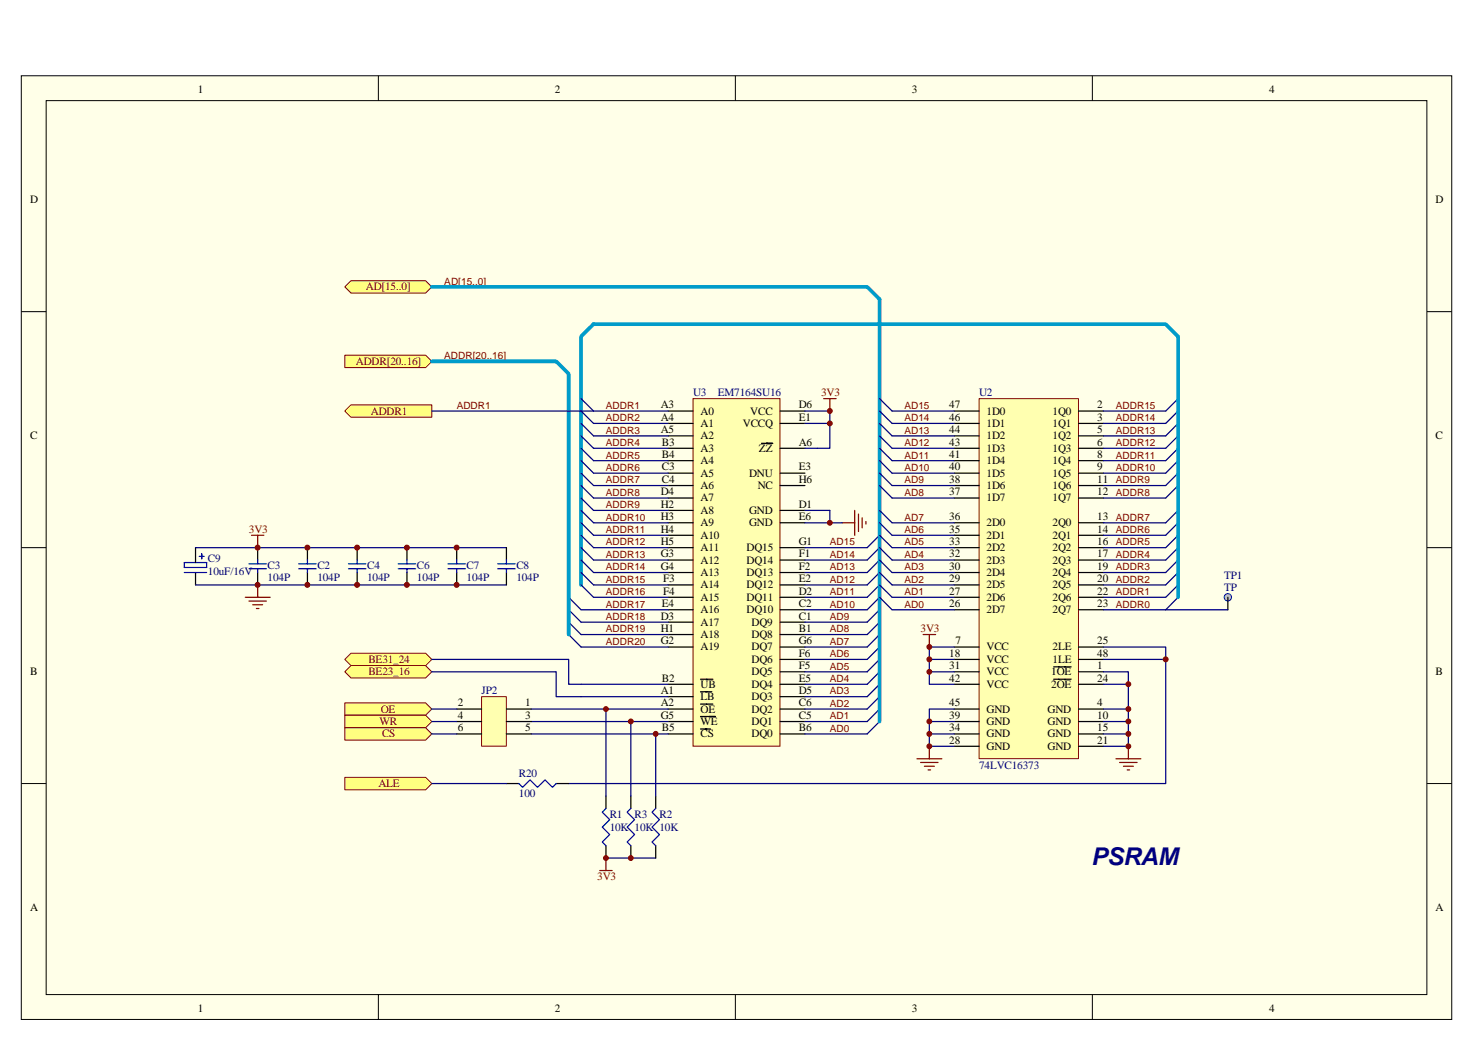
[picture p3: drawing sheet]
<svg xmlns="http://www.w3.org/2000/svg" width="297mm" height="210mm" viewBox="0 0 297 210" stroke-linecap="round" stroke-linejoin="round" font-family="sans-serif">
<path d="M4.3 15.3h288.5v190.3h-288.5z" fill="#ffffe8"/>
<g fill="none" stroke="#000" stroke-width=".2">
<path d="M4.3 15.3h288.5v190.3h-288.5zM76.3 15.3v5M148.3 15.3v5M220.3 15.3v5M9.3 20.3h278.4v180.3h-278.4zM4.3 62.9h5M287.8 62.9h5M4.3 110.5h5M287.8 110.5h5M4.3 158.1h5M287.8 158.1h5M76.3 200.6v5.1"/>
<path d="M148.3 200.6v5.1M220.3 200.6v5.1"/>
</g>
<path d="M139.8 80.4h17.5v70.1h-17.5z" fill="#ffffb0"/>
<path d="M139.8 80.4h17.5v70.1h-17.5z" fill="none" stroke="#800000" stroke-width=".2"/>
<g fill="none" stroke="#000" stroke-width=".25">
<path d="M134.7 82.9h5.1M134.7 85.4h5.1M134.7 87.9h5.1M134.7 90.4h5.1M134.7 92.9h5.1M134.7 95.4h5.1M134.7 97.9h5.1M153.6 89.4h2.2M157.3 82.9h5M157.3 85.4h5M157.3 90.4h5M157.3 95.4h5"/>
<path d="M157.3 97.9h5M134.7 105.5h5.1M134.7 100.5h5.1M134.7 103h5.1M134.7 108h5.1M134.7 110.5h5.1M134.7 113h5.1M134.7 115.5h5.1M134.7 118h5.1M157.3 105.5h5M157.3 103h5M157.3 110.5h5"/>
<path d="M157.3 113h5M157.3 115.5h5M157.3 118h5M134.7 138h5.1M134.7 130.5h5.1M134.7 128h5.1M134.7 125.5h5.1M134.7 123h5.1M134.7 120.5h5.1M141.3 139.5h2.2M141.3 137h2.5M157.3 138h5"/>
<path d="M157.3 135.5h5M157.3 133h5M157.3 130.5h5M157.3 128h5M157.3 125.5h5M157.3 123h5M157.3 120.5h5M134.7 148h5.1M134.7 145.5h5.1M134.7 143h5.1M134.7 140.5h5.1M141.3 147h2"/>
<path d="M141.3 144.5h3M141.3 142h2.5M157.3 148h5M157.3 145.5h5M157.3 143h5M157.3 140.5h5"/>
</g>
<g fill="none" stroke="#000080" stroke-width=".25">
<path d="M162.3 90.4h2.5M167.3 82.9v2.5M162.3 110.5h12.6M162.3 113h12.6M162.3 115.5h12.6M162.3 118h12.6M167.3 103v2.5h2.6M117.2 123h17.5M117.2 125.5h17.5M117.2 128h17.5M117.2 130.5h17.5M162.3 123h12.6"/>
<path d="M162.3 125.5h12.6M162.3 128h12.6M162.3 130.5h12.6M162.3 120.5h12.6M162.3 133h12.6M162.3 135.5h12.6M162.3 138h12.6M162.3 140.5h12.6M162.3 143h12.6M162.3 145.5h12.6M162.3 148h12.6"/>
</g>
<path d="M166.1 80.4h2.5M167.3 80.4v2.5M169.9 105.5h2.5M172.4 103v5M173.1 103.7v3.5M173.9 104.5v2M174.6 105.2v.5" fill="none" stroke="#800000" stroke-width=".25"/>
<g fill="#ffff80" stroke="#800000" stroke-width=".2">
<path d="M69.5 71.6h16.3l1.3 1.3-1.3 1.2h-16.3z" fill-rule="evenodd"/>
<path d="M69.5 141.8h16.3l1.3 1.2-1.3 1.3h-16.3z" fill-rule="evenodd"/>
<path d="M69.5 144.3h16.3l1.3 1.2-1.3 1.3h-16.3z" fill-rule="evenodd"/>
<path d="M69.5 146.8h16.3l1.3 1.2-1.3 1.3h-16.3z" fill-rule="evenodd"/>
<path d="M70.8 56.6h15l1.3 1.3-1.3 1.2h-15l-1.3-1.2z" fill-rule="evenodd"/>
</g>
<g fill="none" stroke="#000080" stroke-width=".25">
<path d="M177.4 118l-2.5 2.5M177.4 115.5l-2.5 2.5M177.4 108l-2.5 2.5M177.4 113l-2.5 2.5M177.4 110.5l-2.5 2.5M177.4 138l-2.5 2.5M177.4 135.5l-2.5 2.5M177.4 128l-2.5 2.5M177.4 133l-2.5 2.5M177.4 130.5l-2.5 2.5M177.4 125.5l-2.5 2.5M177.4 123l-2.5 2.5"/>
<path d="M177.4 120.5l-2.5 2.5M177.4 145.5l-2.5 2.5M177.4 143l-2.5 2.5M177.4 140.5l-2.5 2.5"/>
</g>
<path d="M82.1 110.5v2.5M82.1 115.5v2.5" fill="none" stroke="#000" stroke-width=".25"/>
<path d="M80.3 114.7h3.5M80.3 113.7h3.5M82.1 113v.7M82.1 114.7v.8" fill="none" stroke="#00f" stroke-width=".25"/>
<path d="M50.7 108h2.5M52 108v2.5" fill="none" stroke="#800000" stroke-width=".25"/>
<path d="M197.5 80.4h20v72.6h-20z" fill="#ffffb0"/>
<path d="M197.4 80.4h20.1v72.6h-20.1z" fill="none" stroke="#800000" stroke-width=".2"/>
<g fill="none" stroke="#000" stroke-width=".25">
<path d="M192.4 82.9h5M192.4 85.4h5M192.4 87.9h5M192.4 90.4h5M192.4 92.9h5M192.4 95.4h5M192.4 97.9h5M217.5 82.9h5M217.5 85.4h5M217.5 87.9h5M217.5 90.4h5M217.5 92.9h5"/>
<path d="M217.5 95.4h5M217.5 97.9h5M192.4 100.5h5M192.4 105.5h5M192.4 108h5M192.4 110.5h5M192.4 113h5M192.4 115.5h5M192.4 118h5M217.5 100.5h5M217.5 105.5h5M217.5 108h5"/>
<path d="M217.5 110.5h5M217.5 113h5M217.5 115.5h5M217.5 118h5M192.4 135.5h5M192.4 130.5h5M192.4 133h5M192.4 120.5h5M192.4 123h5M192.4 138h5M212.5 134.5h3.5M212.5 137h3.5"/>
<path d="M217.5 135.5h5M217.5 130.5h5M217.5 133h5M217.5 120.5h5M217.5 123h5M217.5 138h5M192.4 143h5M192.4 145.5h5M192.4 148h5M192.4 150.5h5M217.5 143h5M217.5 145.5h5"/>
<path d="M217.5 148h5M217.5 150.5h5"/>
</g>
<path d="M186.2 128h2.5M187.4 128v2.5M184.9 153.1h5M185.6 153.8h3.6M186.4 154.6h2M187.2 155.3h.5M187.4 150.5v2.6M225 153.1h5.1M225.8 153.8h3.5M226.5 154.6h2.1M227.3 155.3h.5M227.5 150.5v2.6" fill="none" stroke="#800000" stroke-width=".25"/>
<g fill="none" stroke="#000080" stroke-width=".25">
<path d="M117.2 97.9l2.5 2.6h15M117.2 95.4l2.5 2.5h15M117.2 92.9l2.5 2.5h15M117.2 90.4l2.5 2.5h15M117.2 87.9l2.5 2.5h15M117.2 85.4l2.5 2.5h15M117.2 82.9l2.5 2.5h15M117.2 80.4l2.5 2.5h15M162.3 85.4h5v5h-2.5M162.3 82.9h5M177.4 97.9l2.5 2.6h12.5M177.4 95.4l2.5 2.5h12.5"/>
<path d="M177.4 92.9l2.5 2.5h12.5M177.4 90.4l2.5 2.5h12.5M177.4 87.9l2.5 2.5h12.5M177.4 85.4l2.5 2.5h12.5M177.4 82.9l2.5 2.5h12.5M177.4 80.4l2.5 2.5h12.5M237.6 97.9l-2.5 2.6h-12.6M237.6 95.4l-2.5 2.5h-12.6M237.6 92.9l-2.5 2.5h-12.6M237.6 90.4l-2.5 2.5h-12.6M237.6 87.9l-2.5 2.5h-12.6M237.6 85.4l-2.5 2.5h-12.6"/>
<path d="M237.6 82.9l-2.5 2.5h-12.6M237.6 80.4l-2.5 2.5h-12.6M117.2 118l2.5 2.5h15M117.2 115.5l2.5 2.5h15M117.2 113l2.5 2.5h15M117.2 110.5l2.5 2.5h15M117.2 108l2.5 2.5h15M117.2 105.5l2.5 2.5h15M117.2 103l2.5 2.5h15M117.2 100.5l2.5 2.5h15M162.3 105.5h5M162.3 103h5"/>
<path d="M177.4 118l2.5 2.5h12.5M177.4 115.5l2.5 2.5h12.5M177.4 113l2.5 2.5h12.5M177.4 110.5l2.5 2.5h12.5M177.4 108l2.5 2.5h12.5M177.4 105.5l2.5 2.5h12.5M177.4 103l2.5 2.5h12.5M237.6 118l-2.5 2.5h-12.6M237.6 115.5l-2.5 2.5h-12.6M237.6 113l-2.5 2.5h-12.6M237.6 110.5l-2.5 2.5h-12.6M237.6 108l-2.5 2.5h-12.6"/>
<path d="M237.6 105.5l-2.5 2.5h-12.6M237.6 103l-2.5 2.5h-12.6M114.7 128l2.5 2.5M114.7 125.5l2.5 2.5M114.7 123l2.5 2.5M114.7 120.5l2.5 2.5M117.2 138h17.5M177.4 120.5l2.5 2.5h12.5M187.4 133h5M187.4 135.5h5M192.4 130.5h-5v7.5h5M222.5 130.5h12.6v27.6h-120.4"/>
<path d="M237.6 120.5l-2.5 2.5h-12.6M107.1 145.5h27.6M107.1 143h27.6M107.1 148h27.6M187.4 145.5h5M187.4 148h5M192.4 143h-5v7.5h5M222.5 143h5v7.5h-5M222.5 145.5h5M222.5 148h5"/>
</g>
<path d="M87.1 57.9h87.8l2.5 2.5v85.1M117.2 118v-50.1l2.5-2.5h115.4l2.5 2.5v52.6" fill="none" stroke="#009cca" stroke-width=".75"/>
<path d="M69.5 156.8h16.3l1.3 1.3-1.3 1.2h-16.3z" fill-rule="evenodd" fill="#ffff80" stroke="#800000" stroke-width=".2"/>
<path d="M62 110.5v2.5M62 115.5v2.5M72 110.5v2.5M72 115.5v2.5" fill="none" stroke="#000" stroke-width=".25"/>
<path d="M60.2 114.7h3.6M60.2 113.7h3.6M62 113v.7M62 114.7v.8M70.3 114.7h3.5M70.3 113.7h3.5M72 113v.7M72 114.7v.8" fill="none" stroke="#00f" stroke-width=".25"/>
<path d="M62 110.5h40.1M62 118h40.1M222.5 135.5h5v7.5M222.5 138h5M222.5 133h12.6" fill="none" stroke="#000080" stroke-width=".25"/>
<path d="M52 118v2.5M49.5 120.5h5M50.2 121.2h3.5M51 122h2M51.7 122.7h.5" fill="none" stroke="#800000" stroke-width=".25"/>
<path d="M87.1 72.9h25.1l2.5 2.5v52.6" fill="none" stroke="#009cca" stroke-width=".75"/>
<path d="M97.1 140.5h5v10h-5z" fill="#ffffb0"/>
<path d="M97.1 140.5h5v10h-5z" fill="none" stroke="#800000" stroke-width=".2"/>
<g fill="none" stroke="#000" stroke-width=".25">
<path d="M52 110.5v2.5M52 115.5v2.5M92.1 143h5M92.1 145.5h5M92.1 148h5M102.1 143h5M102.1 145.5h5M102.1 148h5M122.2 160.6v2.5M122.2 170.6v2.5M127.2 160.6v2.5M127.2 170.6v2.5"/>
<path d="M132.2 160.6v2.5M132.2 170.6v2.5"/>
</g>
<path d="M52 110.5h10M52 118h10M87.1 143h5M87.1 145.5h5M87.1 148h5M117.2 140.5h17.5M122.2 143v17.6M127.2 145.5v15.1M132.2 148v12.6M122.2 173.1h10" fill="none" stroke="#000080" stroke-width=".25"/>
<path d="M50.2 114.7h3.5M50.2 113.7h3.5M52 113v.7M52 114.7v.8M122.2 163.1l-.7 .7 1.5 1.5-1.5 1.5 1.5 1.5-1.5 1.5 .7 .8M127.2 163.1l-.7 .7 1.5 1.5-1.5 1.5 1.5 1.5-1.5 1.5 .7 .8M132.2 163.1l-.7 .7 1.5 1.5-1.5 1.5 1.5 1.5-1.5 1.5 .7 .8" fill="none" stroke="#00f" stroke-width=".25"/>
<path d="M120.9 175.6h2.5M122.2 173.1v2.5" fill="none" stroke="#800000" stroke-width=".25"/>
<path d="M70.8 81.7h16.3v2.5h-16.3l-1.3-1.3z" fill-rule="evenodd" fill="#ffff80" stroke="#800000" stroke-width=".2"/>
<path d="M87.1 82.9h32.6" fill="none" stroke="#000080" stroke-width=".25"/>
<circle cx="247.6" cy="120.5" r=".74" fill="#c0c0c0" stroke="#00f" stroke-width=".2"/>
<path d="M92.1 110.5v2.5M92.1 115.5v2.5M102.1 110.5v2.5M102.1 115.5v2.5M247.6 120.5v2.5" fill="none" stroke="#000" stroke-width=".25"/>
<path d="M90.3 114.7h3.5M90.3 113.7h3.5M92.1 113v.7M92.1 114.7v.8M100.4 114.7h3.5M100.4 113.7h3.5M102.1 113v.7M102.1 114.7v.8" fill="none" stroke="#00f" stroke-width=".25"/>
<g fill="#ffff80" stroke="#800000" stroke-width=".2">
<path d="M70.8 131.8h15l1.3 1.2-1.3 1.3h-15l-1.3-1.3z" fill-rule="evenodd"/>
<path d="M70.8 134.3h15l1.3 1.2-1.3 1.3h-15l-1.3-1.3z" fill-rule="evenodd"/>
</g>
<path d="M39.4 110.5h12.6M39.4 118h12.6M87.1 133h27.6v5h2.5M87.1 135.5h25.1v5h5M235.1 123h12.5M87.1 158.1h15" fill="none" stroke="#000080" stroke-width=".25"/>
<path d="M39.4 110.5v3M39.4 115.5v2.5M102.1 158.1h2.5M112.2 158.1h2.5" fill="none" stroke="#000" stroke-width=".25"/>
<path d="M37.2 113.5h4.5v1h-4.5zM37.2 115.5h4.5M40.2 112.2h1M40.7 111.7v1M104.6 158.1l.8 .7 1.5-1.5 1.5 1.5 1.5-1.5 1.5 1.5 .8-.7" fill="none" stroke="#00f" stroke-width=".25"/>
<g fill="#800000" stroke="#800000" stroke-width=".2">
<circle cx="167.3" cy="82.9" r=".49"/>
<circle cx="167.3" cy="85.4" r=".49"/>
<circle cx="167.3" cy="105.4" r=".49"/>
<circle cx="82" cy="110.5" r=".5"/>
<circle cx="82" cy="118" r=".5"/>
<circle cx="51.9" cy="110.5" r=".5"/>
<circle cx="187.4" cy="130.5" r=".49"/>
<circle cx="187.4" cy="150.5" r=".49"/>
<circle cx="227.5" cy="150.5" r=".49"/>
<circle cx="227.5" cy="143" r=".49"/>
<circle cx="227.5" cy="148" r=".49"/>
<circle cx="227.5" cy="145.5" r=".49"/>
<circle cx="187.4" cy="145.5" r=".49"/>
<circle cx="187.4" cy="148" r=".49"/>
<circle cx="187.4" cy="133" r=".49"/>
<circle cx="187.4" cy="135.5" r=".49"/>
<circle cx="62" cy="110.5" r=".5"/>
<circle cx="62" cy="118" r=".5"/>
<circle cx="72" cy="110.5" r=".5"/>
<circle cx="72" cy="118" r=".5"/>
<circle cx="51.9" cy="118" r=".5"/>
<circle cx="227.5" cy="138" r=".49"/>
<circle cx="235.1" cy="133" r=".5"/>
<circle cx="122.2" cy="173.1" r=".49"/>
<circle cx="127.2" cy="173.1" r=".49"/>
<circle cx="122.2" cy="143" r=".49"/>
<circle cx="127.2" cy="145.5" r=".49"/>
<circle cx="132.2" cy="148" r=".49"/>
<circle cx="92.1" cy="110.5" r=".5"/>
<circle cx="92.1" cy="118" r=".5"/>
</g>
<text font-size="4.9" fill="#000080" x="220" y="174.5">PSRAM</text>
<g font-size="2.3">
<text x="39.9" y="18.8">1</text>
<text x="111.9" y="18.8">2</text>
<text x="183.9" y="18.8">3</text>
<text x="255.9" y="18.8">4</text>
<text x="6.1" y="41">D</text>
<text x="289.5" y="41">D</text>
<text x="133.2" y="82.4">A3</text>
<text x="141.3" y="83.6">A0</text>
<text x="151.3" y="83.6">VCC</text>
<text x="161.1" y="82.4">D6</text>
<text x="191.4" y="82.4">47</text>
<text x="198.9" y="83.6">1D0</text>
<text x="212.3" y="83.6">1Q0</text>
<text x="221.3" y="82.4">2</text>
<text x="6.1" y="88.6">C</text>
<text x="133.2" y="84.9">A4</text>
<text x="133.2" y="87.4">A5</text>
<text x="133.5" y="89.9">B3</text>
<text x="141.3" y="86.1">A1</text>
<text x="141.3" y="88.6">A2</text>
<text x="149.8" y="86.1">VCCQ</text>
<text x="161.1" y="89.9">A6</text>
<text x="161.1" y="84.9">E1</text>
<text x="191.4" y="89.9">43</text>
<text x="191.4" y="87.4">44</text>
<text x="191.4" y="84.9">46</text>
<text x="198.9" y="88.6">1D2</text>
<text x="198.9" y="86.1">1D1</text>
<text x="212.3" y="86.1">1Q1</text>
<text x="212.3" y="88.6">1Q2</text>
<text x="221.3" y="84.9">3</text>
<text x="221.3" y="87.4">5</text>
<text x="221.3" y="89.9">6</text>
<text x="289.5" y="88.6">C</text>
<text x="133.5" y="92.4">B4</text>
<text x="133.5" y="94.9">C3</text>
<text x="141.3" y="91.1">A3</text>
<text x="141.3" y="93.6">A4</text>
<text x="153.1" y="91.1">ZZ</text>
<text x="161.1" y="94.9">E3</text>
<text x="191.4" y="94.9">40</text>
<text x="191.4" y="92.4">41</text>
<text x="198.9" y="93.6">1D4</text>
<text x="198.9" y="91.1">1D3</text>
<text x="212.3" y="91.1">1Q3</text>
<text x="212.3" y="93.6">1Q4</text>
<text x="221.3" y="92.4">8</text>
<text x="221.3" y="94.9">9</text>
<text x="133.2" y="99.9">D4</text>
<text x="133.5" y="97.4">C4</text>
<text x="141.3" y="96.2">A5</text>
<text x="141.3" y="98.7">A6</text>
<text x="141.3" y="101.2">A7</text>
<text x="151" y="96.2">DNU</text>
<text x="152.8" y="98.7">NC</text>
<text x="161.1" y="97.4">H6</text>
<text x="191.4" y="99.9">37</text>
<text x="191.4" y="97.4">38</text>
<text x="198.9" y="101.2">1D7</text>
<text x="198.9" y="98.7">1D6</text>
<text x="198.9" y="96.2">1D5</text>
<text x="212.3" y="96.2">1Q5</text>
<text x="212.3" y="98.7">1Q6</text>
<text x="212.3" y="101.2">1Q7</text>
<text x="221.3" y="97.4">11</text>
<text x="221.3" y="99.9">12</text>
<text x="133.2" y="102.4">H2</text>
<text x="133.2" y="104.9">H3</text>
<text x="133.2" y="107.4">H4</text>
<text x="141.3" y="103.7">A8</text>
<text x="141.3" y="106.2">A9</text>
<text x="151" y="106.2">GND</text>
<text x="151" y="103.7">GND</text>
<text x="161.1" y="104.9">E6</text>
<text x="161.1" y="102.4">D1</text>
<text x="191.4" y="107.4">35</text>
<text x="191.4" y="104.9">36</text>
<text x="198.9" y="106.2">2D0</text>
<text x="212.3" y="106.2">2Q0</text>
<text x="221.3" y="104.9">13</text>
<text x="221.3" y="107.4">14</text>
<text x="133.2" y="109.9">H5</text>
<text x="133.2" y="112.4">G3</text>
<text x="141.3" y="108.7">A10</text>
<text x="141.3" y="111.2">A11</text>
<text x="141.3" y="113.7">A12</text>
<text x="150.5" y="113.7">DQ14</text>
<text x="150.5" y="111.2">DQ15</text>
<text x="161.1" y="112.4">F1</text>
<text x="161.1" y="109.9">G1</text>
<text x="191.4" y="112.4">32</text>
<text x="191.4" y="109.9">33</text>
<text x="198.9" y="113.7">2D3</text>
<text x="198.9" y="111.2">2D2</text>
<text x="198.9" y="108.7">2D1</text>
<text x="212.3" y="108.7">2Q1</text>
<text x="212.3" y="111.2">2Q2</text>
<text x="212.3" y="113.7">2Q3</text>
<text x="221.3" y="109.9">16</text>
<text x="221.3" y="112.4">17</text>
<text x="133.2" y="114.9">G4</text>
<text x="133.7" y="117.5">F3</text>
<text x="133.7" y="120">F4</text>
<text x="141.3" y="116.2">A13</text>
<text x="141.3" y="118.7">A14</text>
<text x="150.5" y="118.7">DQ12</text>
<text x="150.5" y="116.2">DQ13</text>
<text x="161.1" y="120">D2</text>
<text x="161.1" y="117.5">E2</text>
<text x="161.1" y="114.9">F2</text>
<text x="191.4" y="120">27</text>
<text x="191.4" y="117.5">29</text>
<text x="191.4" y="114.9">30</text>
<text x="198.9" y="118.7">2D5</text>
<text x="198.9" y="116.2">2D4</text>
<text x="212.3" y="116.2">2Q4</text>
<text x="212.3" y="118.7">2Q5</text>
<text x="221.3" y="114.9">19</text>
<text x="221.3" y="117.5">20</text>
<text x="221.3" y="120">22</text>
<text x="133.2" y="125">D3</text>
<text x="133.5" y="122.4">E4</text>
<text x="141.3" y="121.2">A15</text>
<text x="141.3" y="123.7">A16</text>
<text x="150.5" y="123.7">DQ10</text>
<text x="150.5" y="121.2">DQ11</text>
<text x="161.1" y="122.4">C2</text>
<text x="161.1" y="125">C1</text>
<text x="191.4" y="122.4">26</text>
<text x="198.9" y="123.7">2D7</text>
<text x="198.9" y="121.2">2D6</text>
<text x="212.3" y="121.2">2Q6</text>
<text x="212.3" y="123.7">2Q7</text>
<text x="221.3" y="122.4">23</text>
<text x="133.2" y="127.5">H1</text>
<text x="133.2" y="130">G2</text>
<text x="141.3" y="126.2">A17</text>
<text x="141.3" y="128.7">A18</text>
<text x="141.3" y="131.2">A19</text>
<text x="151.5" y="131.2">DQ7</text>
<text x="151.5" y="128.7">DQ8</text>
<text x="151.5" y="126.2">DQ9</text>
<text x="161.1" y="130">G6</text>
<text x="161.1" y="127.5">B1</text>
<text x="192.7" y="130">7</text>
<text x="198.9" y="131.2">VCC</text>
<text x="212.3" y="131.2">2LE</text>
<text x="221.3" y="130">25</text>
<text x="6.1" y="136.2">B</text>
<text x="133.5" y="137.5">B2</text>
<text x="151.5" y="136.2">DQ5</text>
<text x="151.5" y="133.7">DQ6</text>
<text x="161.1" y="137.5">E5</text>
<text x="161.1" y="135">F5</text>
<text x="161.1" y="132.5">F6</text>
<text x="191.4" y="132.5">18</text>
<text x="191.4" y="135">31</text>
<text x="191.4" y="137.5">42</text>
<text x="198.9" y="133.7">VCC</text>
<text x="198.9" y="136.2">VCC</text>
<text x="212" y="136.2">1OE</text>
<text x="212.3" y="133.7">1LE</text>
<text x="221.3" y="132.5">48</text>
<text x="221.3" y="135">1</text>
<text x="221.3" y="137.5">24</text>
<text x="289.5" y="136.2">B</text>
<text x="92.3" y="142.5">2</text>
<text x="105.9" y="142.5">1</text>
<text x="133.2" y="140">A1</text>
<text x="133.2" y="142.5">A2</text>
<text x="141.3" y="141.2">LB</text>
<text x="141.3" y="138.7">UB</text>
<text x="141.3" y="143.7">OE</text>
<text x="151.5" y="143.7">DQ2</text>
<text x="151.5" y="141.2">DQ3</text>
<text x="151.5" y="138.7">DQ4</text>
<text x="161.1" y="142.5">C6</text>
<text x="161.1" y="140">D5</text>
<text x="191.4" y="142.5">45</text>
<text x="198.9" y="138.7">VCC</text>
<text x="198.9" y="143.7">GND</text>
<text x="211.2" y="143.7">GND</text>
<text x="212" y="138.7">2OE</text>
<text x="221.3" y="142.5">4</text>
<text x="92.3" y="145">4</text>
<text x="92.3" y="147.5">6</text>
<text x="105.9" y="145">3</text>
<text x="105.9" y="147.5">5</text>
<text x="133.2" y="145">G5</text>
<text x="133.5" y="147.5">B5</text>
<text x="141.3" y="148.8">CS</text>
<text x="141.3" y="146.2">WE</text>
<text x="151.5" y="148.8">DQ0</text>
<text x="151.5" y="146.2">DQ1</text>
<text x="161.1" y="147.5">B6</text>
<text x="161.1" y="145">C5</text>
<text x="191.4" y="147.5">34</text>
<text x="191.4" y="145">39</text>
<text x="198.9" y="148.8">GND</text>
<text x="198.9" y="146.2">GND</text>
<text x="211.2" y="146.2">GND</text>
<text x="211.2" y="148.8">GND</text>
<text x="221.3" y="145">10</text>
<text x="221.3" y="147.5">15</text>
<text x="191.4" y="150">28</text>
<text x="198.9" y="151.3">GND</text>
<text x="211.2" y="151.3">GND</text>
<text x="221.3" y="150">21</text>
<text x="6.1" y="183.8">A</text>
<text x="289.5" y="183.8">A</text>
<text x="39.9" y="204.1">1</text>
<text x="111.9" y="204.1">2</text>
<text x="183.9" y="204.1">3</text>
<text x="255.9" y="204.1">4</text>
</g>
<g font-size="2.3" fill="#800000">
<text x="73.8" y="58.6">AD[15..0]</text>
<text x="71.8" y="73.6">ADDR[20..16]</text>
<text x="74.8" y="83.6">ADDR1</text>
<text x="165.6" y="79.9">3V3</text>
<text x="50.2" y="107.4">3V3</text>
<text x="185.6" y="127.5">3V3</text>
<text x="74.3" y="133.7">BE31_24</text>
<text x="74.3" y="136.2">BE23_16</text>
<text x="76.8" y="143.7">OE</text>
<text x="76.5" y="146.2">WR</text>
<text x="77" y="148.8">CS</text>
<text x="76.3" y="158.8">ALE</text>
<text x="120.4" y="177.6">3V3</text>
</g>
<g font-size="2.3" fill="#000080">
<text x="139.8" y="79.9">U3</text>
<text x="144.8" y="79.9">EM7164SU16</text>
<text x="197.4" y="79.9">U2</text>
<text x="41.9" y="113.4">C9</text>
<text x="41.9" y="116">10uF/16V</text>
<text x="54" y="114.7">C3</text>
<text x="54" y="117.2">104P</text>
<text x="64" y="114.7">C2</text>
<text x="64" y="117.2">104P</text>
<text x="74" y="114.7">C4</text>
<text x="74" y="117.2">104P</text>
<text x="84.1" y="114.7">C6</text>
<text x="84.1" y="117.2">104P</text>
<text x="94.1" y="114.7">C7</text>
<text x="94.1" y="117.2">104P</text>
<text x="104.1" y="114.7">C8</text>
<text x="104.1" y="117.2">104P</text>
<text x="246.9" y="116.7">TP1</text>
<text x="246.9" y="119.2">TP</text>
<text x="97.1" y="140">JP2</text>
<text x="197.4" y="155">74LVC16373</text>
<text x="104.6" y="156.8">R20</text>
<text x="104.6" y="160.8">100</text>
<text x="123" y="165">R1</text>
<text x="123" y="167.5">10K 10K 10K</text>
<text x="128" y="165">R3</text>
<text x="133" y="165">R2</text>
</g>
<g font-size="2" fill="#800000">
<text x="89.6" y="57.4">AD[15..0]</text>
<text x="89.6" y="72.5">ADDR[20..16]</text>
<text x="92.1" y="82.5">ADDR1</text>
<text x="122.2" y="82.5">ADDR1</text>
<text x="182.4" y="82.5">AD15</text>
<text x="225" y="82.5">ADDR15</text>
<text x="122.2" y="85">ADDR2</text>
<text x="122.2" y="87.5">ADDR3</text>
<text x="182.4" y="87.5">AD13</text>
<text x="182.4" y="85">AD14</text>
<text x="225" y="87.5">ADDR13</text>
<text x="225" y="85">ADDR14</text>
<text x="122.2" y="90">ADDR4</text>
<text x="122.2" y="92.5">ADDR5</text>
<text x="122.2" y="95">ADDR6</text>
<text x="182.4" y="95">AD10</text>
<text x="182.4" y="92.5">AD11</text>
<text x="182.4" y="90">AD12</text>
<text x="225" y="95">ADDR10</text>
<text x="225" y="92.5">ADDR11</text>
<text x="225" y="90">ADDR12</text>
<text x="122.2" y="100">ADDR8</text>
<text x="122.2" y="97.5">ADDR7</text>
<text x="182.4" y="100">AD8</text>
<text x="182.4" y="97.5">AD9</text>
<text x="225" y="100">ADDR8</text>
<text x="225" y="97.5">ADDR9</text>
<text x="122.2" y="102.5">ADDR9</text>
<text x="122.2" y="105">ADDR10</text>
<text x="122.2" y="107.5">ADDR11</text>
<text x="182.4" y="107.5">AD6</text>
<text x="182.4" y="105">AD7</text>
<text x="225" y="107.5">ADDR6</text>
<text x="225" y="105">ADDR7</text>
<text x="122.2" y="110">ADDR12</text>
<text x="122.2" y="112.5">ADDR13</text>
<text x="167.3" y="112.5">AD14</text>
<text x="167.3" y="110">AD15</text>
<text x="182.4" y="112.5">AD4</text>
<text x="182.4" y="110">AD5</text>
<text x="225" y="112.5">ADDR4</text>
<text x="225" y="110">ADDR5</text>
<text x="122.2" y="115">ADDR14</text>
<text x="122.2" y="117.5">ADDR15</text>
<text x="167.3" y="117.5">AD12</text>
<text x="167.3" y="115">AD13</text>
<text x="182.4" y="117.5">AD2</text>
<text x="182.4" y="115">AD3</text>
<text x="225" y="117.5">ADDR2</text>
<text x="225" y="115">ADDR3</text>
<text x="122.2" y="120.1">ADDR16</text>
<text x="122.2" y="122.6">ADDR17</text>
<text x="122.2" y="125.1">ADDR18</text>
<text x="167.3" y="125.1">AD9</text>
<text x="167.3" y="122.6">AD10</text>
<text x="167.3" y="120.1">AD11</text>
<text x="182.4" y="122.6">AD0</text>
<text x="182.4" y="120.1">AD1</text>
<text x="225" y="122.6">ADDR0</text>
<text x="225" y="120.1">ADDR1</text>
<text x="122.2" y="130.1">ADDR20</text>
<text x="122.2" y="127.6">ADDR19</text>
<text x="167.3" y="130.1">AD7</text>
<text x="167.3" y="127.6">AD8</text>
<text x="167.3" y="137.6">AD4</text>
<text x="167.3" y="135.1">AD5</text>
<text x="167.3" y="132.6">AD6</text>
<text x="167.3" y="142.6">AD2</text>
<text x="167.3" y="140.1">AD3</text>
<text x="167.3" y="147.6">AD0</text>
<text x="167.3" y="145.1">AD1</text>
</g>
</svg>
